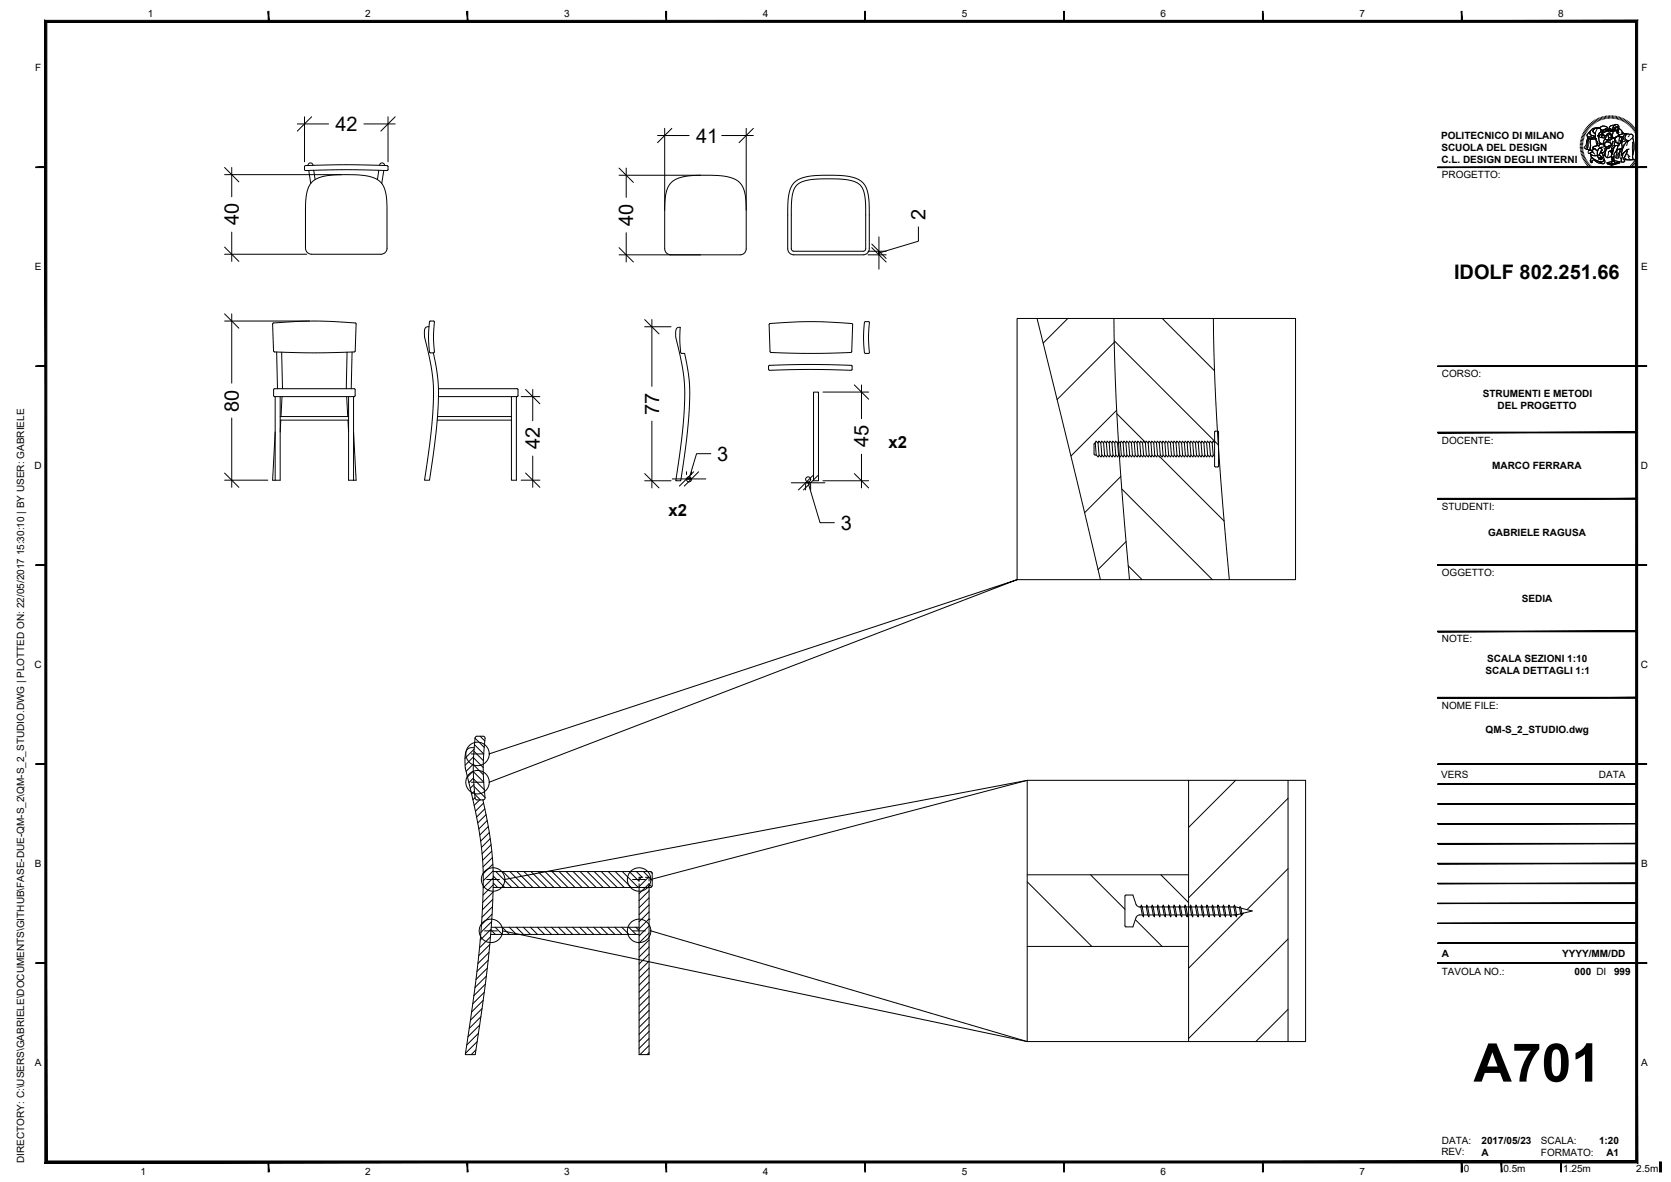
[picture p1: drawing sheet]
<svg xmlns="http://www.w3.org/2000/svg" width="420mm" height="297mm" viewBox="0 0 420 297" stroke-linecap="round" stroke-linejoin="round" font-family="sans-serif">
<!-- layer: 0 -->
<g fill="none" stroke="#000" stroke-width=".25">
<path d="M78.4 29.3l-3.6 3.6M99.4 29.3l-3.6 3.6M168.9 32.3l-3.6 3.6M189.4 32.3l-3.6 3.6M56.5 42.1l3.6 3.6M76.6 41.7a182.6 182.6 0 0 1 20.9 0l.1 .9-.3 .3a253.9 253.9 0 0 0-20.6-.1l-.1-.2zM77.4 41.6h.1M77.6 42.8l.5 3.3M78.4 45.8l.3-.3a11 11 0 0 1 7.1-1.6l4.4 .1a7.8 7.8 0 0 1 5.5 1.8l.9 1.3a17.1 17.1 0 0 1 .7 6.8v8.5a1.48 1.48 0 0 1-1.5 1.5h-17.5a1.54 1.54 0 0 1-1.5-1.5l.1-12.1a6.7 6.7 0 0 1 1.5-4.5zM78.7 41.5a.63 .63 0 0 0-.6-.6 .63 .63 0 0 0-.7 .7M78.9 42.8l.3 2.3M95.2 42.8l-.3 2.3"/>
<path d="M95.4 41.5a.63 .63 0 0 1 .7-.6 .63 .63 0 0 1 .6 .7M96.5 42.8l-.5 3.3M96.7 41.6h.1M155.7 42.2l3.6 3.6M168.7 45.9l.9-.7a15.3 15.3 0 0 1 7.8-1.2l3.1 .1a7.8 7.8 0 0 1 5.5 1.8l.7 1a14.5 14.5 0 0 1 .9 7.1v8.5a1.5 1.5 0 0 1-1.5 1.5h-17.5a1.54 1.54 0 0 1-1.5-1.5v-10.9a7.8 7.8 0 0 1 1.6-5.7zM199 54v-3.5a4.9 4.9 0 0 1 2-4.5l.4-.2a24.6 24.6 0 0 1 10-.8l1.6 .2a4.4 4.4 0 0 1 4.5 4.7l.2 4.1M199 54v8.5l.3 .6h17.8l.4-.1 .2-.5v-8.5M199.7 45.9l.3-.3a11.1 11.1 0 0 1 7.1-1.6h2.5a11.1 11.1 0 0 1 7.1 1.6l.7 .9 .4 .8a17.3 17.3 0 0 1 .8 6.7v8.5a1.5 1.5 0 0 1-1.5 1.5h-17.5a1.51 1.51 0 0 1-1.5-1.5v-10.9a8 8 0 0 1 1.6-5.7zM56.5 62.1l3.6 3.6M56.5 78.9l3.6 3.6M155.7 62.2l3.6 3.6M219.2 61.3l3.6 3.6"/>
<path d="M219.2 62.2l3.6 3.6M68.5 81.4l.4 7a164.4 164.4 0 0 0 20.3 0l.3-7M68.6 81.4l.2-.2 2.5-.2 7.7-.3 7.7 .3 2.6 .2 .3 .2M68.9 97.7h20.1l.3 .2v1.5l-.3 .3h-20l-.2-.3zM69.2 99.7v21M69.6 88.5l.2 9.2M70.4 99.7v21h-1.9l.7-12.1M70.8 88.5l.2 9.2M70.9 99.7l-.2 5M87.2 99.7l.2 5M87.3 88.5l-.2 9.2M87.6 99.7v21h1.9l-.6-12.1"/>
<path d="M88.5 88.5l-.2 9.2M88.9 99.7v21M106.8 84.7a51.4 51.4 0 0 1 1.7 22.5l-1.7 13.5h1.2a119.4 119.4 0 0 0 2.2-24.1l-.5-4-.7-3.9M106.8 84.6v.1M107.9 82.1a1.09 1.09 0 0 0-1.2 1.5l.1 1.1M108.1 80.7h.9l.2 .3a30.8 30.8 0 0 0 0 7.5l-.2 .2-.9-.1a24.8 24.8 0 0 1 0-7.9zM110.2 97.7h19.8l.2 .2 .1 1.5-.3 .3h-19.8M128.6 99.7v21h1.2v-21M132.2 97.9l3.5 3.6M162.1 80.3l3.6 3.6M169.9 84.8v-1.3a1.01 1.01 0 0 1 1.1-1.2 24.8 24.8 0 0 0 .2 6.5h1M169.9 84.8a51.6 51.6 0 0 1 1.8 22.5l-1.8 13.5h1.3a120.9 120.9 0 0 0 2.2-24l-.3-3-1-5"/>
<path d="M193.4 81.5l.2-.2 9-.5 3.9 .1 7.7 .4 .2 .3-.3 6.9a170 170 0 0 1-20.4 0l-.3-6.9M193.5 91.8a237 237 0 0 1 20.5 0M193.5 91.8l-.3 .3 .1 .8 .2 .1M204.6 98.5h1.2v22.3h-1.2zM214 91.8l.3 .3v.7l-.3 .2a242 242 0 0 0-20.5 .1M214.8 96.7l3.6 3.6M217.4 80.9l1-.1 .2 .3a31.6 31.6 0 0 0 0 7.5l-.2 .2h-1a24.8 24.8 0 0 1 0-7.9zM260.8 80l10 41 5.9 24.7M280.1 80a753.4 753.4 0 0 0 3.9 65.7M305.1 80a774.9 774.9 0 0 0 4 65.7M56.5 118.9l3.6 3.6M70.4 104.7h17.2"/>
<path d="M70.4 105.6h17.2M70.6 105.6l-.2 2.9M87.5 105.6l.1 2.9M109.9 105.6h18.7M110 104.7h18.6M132.2 118.9l3.5 3.6M162.1 119l3.6 3.6M174.4 118.6l-3.6 3.6M175.7 118.6l-3.6 3.6M204.4 119.5l-3.6 3.6M205.6 119.5l-3.6 3.6M214.8 119l3.6 3.6"/>
<path d="M119.2 187.9a1.84 1.84 0 0 0-2.2 2.1v3.1a141.9 141.9 0 0 1 4.1 20 122.5 122.5 0 0 1-.7 27.2l-1.1 9-2.3 15.7h2.5a447.8 447.8 0 0 0 3.5-26 120.6 120.6 0 0 0 .5-26.1l-.9-5.9-1.2-6M119.5 185.5l-.5 7.5 .5 7.6 .5 .4h1.5M119.5 185.5l.4-.5h1.6l.4 .4a65.4 65.4 0 0 0 0 15.3l-.4 .3M298.9 196.1v65.6M323.9 196.1v65.6M124 219h39.5l.4 .3 .1 .2v3l-.2 .5h-.3h-39.5M258.3 219.8h40.6M123.4 234.8h37.3M123.5 233h37.2M160.7 223v42h2.5v-42M163.2 231h.1M258.3 237.8h40.6"/>
<circle cx="173.2" cy="120.5" r=".63"/>
<circle cx="203.2" cy="120.5" r=".63"/>
</g>
<!-- layer: A-FURN -->
<g fill="none" stroke="#000" stroke-width=".25">
<path d="M268.5 80l-6.2 6.2M280.2 86l-14.4 14.4M280.2 85.6l26.1 26.2M292.2 80l13.2 13.2M280.8 103.1l-11.5 11.5M280.8 104l7.3 7.2M281.8 119.7l-9.1 9.1M291.6 114.7l16.2 16.2M282.1 122.9l22.7 22.8M283.1 136.1l-7 7M283.7 142.2l3.5 3.5M119 192l-1.8 1.8"/>
<path d="M119 193.8l-1.5 1.5M119 193.9l2.6 2.6M119 192.2l2.5 2.5M119.1 195.5l-1.2 1.2M119.1 195.7l2.7 2.7M119.1 190.4l2.4 2.5M119.1 190.2l-2.1 2.1M119.2 188.8l2.3 2.3M119.2 197.2l-1 .9M119.2 197.6l2.7 2.8M119.2 188.3l-2.3 2.3M119.3 198.8l-.7 .7"/>
<path d="M119.3 187.1l2.3 2.4M119.4 199.6l1.4 1.4M119.5 185.5l2.2 2.3M120.7 185l1.2 1.2M310.7 196.1l-11.8 11.8M119.4 200.4l-.5 .6M120.6 201l-1.4 1.4M121.6 201.8l-2.1 2.1M121.9 203.3l-2.1 2M122.2 204.7l-2.1 2.1M122.5 206.2l-2.1 2.1M122.8 207.7l-2.2 2.1"/>
<path d="M123 209.2l-2.1 2.2M123.3 210.7l-2.2 2.3M123.5 212.3l-2.3 2.3M123.7 213.9l-2.3 2.3M123.8 215.5l-2.3 2.4M123.9 217.2l-2.4 2.4M124 218.9l-2.5 2.4M124.7 219l4 4M126.4 219l4 4M128.2 219l4 4M130 219l4 4M131.7 219l4 4"/>
<path d="M133.5 219l4 4M135.3 219l4 4M137 219l4 4M138.8 219l4 4M140.6 219l4 4M142.3 219l4 4M144.1 219l4 4M145.9 219l4 4M147.6 219l4 4M149.4 219l4 4M151.2 219l4 4M152.9 219l4 4"/>
<path d="M154.7 219l4 4M156.5 219l4 4M158.2 219l2.5 2.5M160 219l1.5 1.5M161.8 219l2.2 2.2M163.6 219l.4 .5M274.2 219.8l8.7 8.7M291.9 219.8l7 7M323.9 200.6l-25 25M323.9 218.3l-10.4 10.3M123 239.3l-2.8 2.8M123.1 237.4l-2.7 2.8"/>
<path d="M123.3 235.4l-2.7 2.8M123.5 233.7l1.1 1.1M123.5 233.5l-2.7 2.7M123.6 231.6l-2.7 2.7M123.7 229.7l-2.6 2.7M123.8 227.9l-2.6 2.6M123.9 226l-2.6 2.6M124 224.2l-2.6 2.6M124 222.4l-2.5 2.5M124 221.9l1.1 1.1M124 220.1l2.9 2.9M124 220.6l-2.5 2.5"/>
<path d="M124.5 233l1.8 1.8M126.3 233l1.8 1.8M128.1 233l1.8 1.8M129.8 233l1.8 1.8M131.6 233l1.8 1.8M133.4 233l1.8 1.8M135.1 233l1.8 1.8M136.9 233l1.8 1.8M138.7 233l1.8 1.8M140.4 233l1.8 1.8M142.2 233l1.8 1.8M144 233l1.8 1.8"/>
<path d="M145.7 233l1.8 1.8M147.5 233l1.8 1.8M149.3 233l1.8 1.8M151 233l1.8 1.8M152.8 233l1.8 1.8M154.6 233l1.8 1.8M156.3 233l1.8 1.8M158.1 233l1.8 1.8M159.9 233l.8 .8M161.3 220.5l-.6 .5M163.1 220.5l-2.4 2.3M163.2 222.1l-2.5 2.5"/>
<path d="M163.2 223.8l-2.5 2.5M163.2 225.6l-2.5 2.5M163.2 227.4l-2.5 2.5M163.2 229.2l-2.5 2.4M163.2 230.9l-2.5 2.5M163.2 232.7l-2.5 2.5M163.2 234.5l-2.5 2.5M163.2 236.2l-2.5 2.5M163.2 238l-2.5 2.5M163.2 239.8l-2.5 2.5M163.2 222.2l.7 .7M258.3 221.6l16.2 16.2"/>
<path d="M285.5 231.1l6.7 6.7M312.2 230l-13.3 13.3M312.7 229.5l-.5 .4M323.9 236l-25 25M120.3 259.7l-2.9 2.9M120.6 257.6l-2.9 2.9M120.9 255.5l-2.9 3M121.2 253.5l-2.9 2.9M121.5 251.4l-2.9 2.9M121.8 249.4l-2.9 2.9M122 247.3l-2.8 2.9M122.3 245.3l-2.9 2.9"/>
<path d="M122.5 243.3l-2.8 2.8M122.8 241.3l-2.9 2.8M163.2 241.5l-2.5 2.5M163.2 243.3l-2.5 2.5M163.2 245.1l-2.5 2.5M163.2 246.8l-2.5 2.5M163.2 248.6l-2.5 2.5M163.2 250.4l-2.5 2.5M163.2 252.1l-2.5 2.5M163.2 253.9l-2.5 2.5M163.2 255.7l-2.5 2.5M163.2 257.4l-2.5 2.5"/>
<path d="M163.2 259.2l-2.5 2.5M323.9 253.7l-8.1 8M119.7 263.8l-1.2 1.2M120 261.8l-3 2.9M163.2 261l-2.5 2.5M163.2 262.7l-2.3 2.3M163.2 264.5l-.5 .5"/>
</g>
<!-- layer: Livello 1 -->
<g fill="none" stroke="#000" stroke-width=".25">
<path d="M74.8 31.1h7.8M76.6 29.3v11.4M91.5 31.1h7.9M97.6 29.3v11.4M165.3 34.1h8M167.1 32.3v20.5M181.5 34.1h7.9M187.6 32.3v20.5M56.5 43.9h29.4M58.3 42.1v7.3M58.3 58.3v7.4M155.7 44h20.5"/>
<path d="M157.5 42.2v7.4M157.5 58.5v7.3M221 59.5v3.6M230.9 57v3.6l-9.9 3M56.5 63.9h20.6M58.3 78.9v17.4M155.7 64h20.5M218.3 64h4.5M218.3 63.1h4.5M221 63.1v.9v-.9M221 64v3.6M56.5 80.7h21.3"/>
<path d="M131 99.7h4.7M133.9 97.9v7.8M162.1 82.1h6.6M163.9 80.3v16.8M206.9 98.5h11.5M216.6 96.7v8.5M58.3 105.1v17.4M133.9 114.6v7.9M163.9 105.8v16.8M172.6 118.6v.7M173.9 118.6v.7M178.7 114h-3.6l-1.9 6.4"/>
<path d="M216.6 114.1v8.5M56.5 120.7h10.8M131 120.7h4.7M162.1 120.8h6.6M169 120.4h3.6M172.6 120.4h1.3h-1.3M173.9 120.4h3.6M199 121.3h3.6M202.6 121.7v1.4M203.2 121.3l3 10h3.6M203.8 121.3h-1.2h1.2M203.8 121.7v1.4"/>
<path d="M203.8 121.3h3.6M206.9 120.8h11.5M160.7 222.1v.9M161.6 220.5h-.9v.9M162.3 220.5h.9v.9M163.2 222.1v.9"/>
</g>
<!-- layer: Viti -->
<g fill="none" stroke="#000" stroke-width=".25">
<path d="M275.4 111.3l-.3 .3v2.5l.1 .2 .4 .1M276.1 111.3l-.5-.5-.2 .5 .2 3.1 .5 .5 .2-.5M276.8 111.3l-.5-.5-.2 .5 .2 3.1 .5 .5 .2-.5M277.5 111.3l-.5-.5-.2 .5 .2 3.1 .5 .5 .2-.5M278.2 111.3l-.5-.5-.2 .5 .2 3.1 .5 .5 .2-.5M278.9 111.3l-.5-.5-.2 .5 .2 3.1 .5 .5 .2-.5M279.6 111.3l-.5-.5-.2 .5 .2 3.1 .5 .5 .2-.5M280.3 111.3l-.5-.5-.2 .5 .2 3.1 .5 .5 .3-.5M281 111.3l-.5-.5-.2 .5 .3 3.1 .4 .5 .2-.5M281.7 111.3l-.5-.5-.2 .5 .2 3.1 .5 .5 .2-.5M282.4 111.3l-.5-.5-.2 .5 .2 3.1 .5 .5 .2-.5M283.1 111.3l-.5-.5-.2 .5 .2 3.1 .5 .5 .2-.5"/>
<path d="M283.8 111.3l-.5-.5-.2 .5 .2 3.1 .5 .5 .2-.5M284.5 111.3l-.5-.5-.2 .5 .2 3.1 .6 .5 .1-.5M285.2 111.3l-.5-.5-.2 .5 .2 3.1 .5 .5 .3-.5M285.9 111.3l-.5-.5-.2 .5 .3 3.1 .4 .5 .2-.5M286.6 111.3l-.5-.5-.2 .5 .2 3.1 .5 .5 .2-.5M287.3 111.3l-.5-.5-.2 .5 .2 3.1 .5 .5 .2-.5M288 111.3l-.5-.5-.2 .5 .2 3.1 .5 .5 .2-.5M288.7 111.3l-.5-.5-.2 .5 .2 3.1 .5 .5 .2-.5M289.4 111.3l-.5-.5-.2 .5 .2 3.1 .6 .5 .1-.5M290.1 111.3l-.5-.5-.2 .5 .2 3.1 .5 .5 .3-.5M290.8 111.3l-.5-.5-.2 .5 .3 3.1 .4 .5 .2-.5M291.5 111.3l-.5-.5-.2 .5 .2 3.1 .5 .5 .2-.5"/>
<path d="M292.2 111.3l-.5-.5-.2 .5 .2 3.1 .5 .5 .2-.5M292.9 111.3l-.5-.5-.2 .5 .2 3.1 .5 .5 .2-.5M293.6 111.3l-.5-.5-.2 .5 .2 3.1 .5 .5 .2-.5M294.3 111.3l-.5-.5-.2 .5 .2 3.1 .6 .5 .2-.5M295 111.3l-.5-.5-.2 .5 .3 3.1 .4 .5 .3-.5M295.7 111.3l-.5-.5-.2 .5 .3 3.1 .4 .5 .2-.5M296.4 111.3l-.5-.5-.2 .5 .2 3.1 .5 .5 .2-.5M297.1 111.3l-.5-.5-.2 .5 .2 3.1 .5 .5 .2-.5M297.8 111.3l-.5-.5-.2 .5 .2 3.1 .5 .5 .2-.5M298.5 111.3l-.5-.5-.2 .5 .2 3.1 .6 .5 .1-.5M299.2 111.3l-.5-.5-.2 .5 .2 3.1 .6 .5 .2-.5M299.9 111.3l-.5-.5-.2 .5 .3 3.1 .4 .5 .3-.5"/>
<path d="M300.6 111.3l-.5-.5-.2 .5 .3 3.1 .4 .5 .2-.5M301.3 111.3l-.5-.5-.2 .5 .2 3.1 .5 .5 .2-.5M302 111.3l-.5-.5-.2 .5 .2 3.1 .5 .5 .2-.5M302.7 111.3l-.5-.5-.2 .5 .2 3.1 .5 .5 .2-.5M303.4 111.3l-.5-.5-.2 .5 .2 3.1 .6 .5 .2-.5M304.1 111.3l-.5-.5-.2 .5 .3 3.1 .5 .5 .2-.5M304.8 111.3l-.5-.5-.2 .5 .3 3.1 .4 .5 .3-.5M305.4 111.3l-.4-.5-.2 .5 .3 3.1 .3 .3M305.4 108.6v8.5M305.4 108.5l.2-.1h.6l.2 .2v8.5l-.2 .2h-.6l-.2-.2M118.5 189.5h3.1M118.5 196.6h3.1"/>
<path d="M121.8 233.9h3.2M122.4 221h3.2M159.1 221h3.2M159.1 233.9h3.2M286.9 227.9h-.6l-.5-.3-.9-2.7-2 .1v7.8l2 .1 .9-2.6a1.41 1.41 0 0 1 1.4-.4M287 227.4l.2 .5 .3 2.5-.3-.5-.3-2zM287.2 227.9h1M287.6 229.9h1M288.3 227.4l.3 .5 .3 2.5-.3-.5-.4-2zM288.6 227.9h1M288.9 229.9h1.1M289.7 227.4l.3 .5 .3 2.5-.3-.5-.4-2z"/>
<path d="M290 227.9h1M290.3 229.9h1M291.1 227.4l.2 .5 .3 2.5-.3-.5-.3-2zM291.3 227.9h1.1M291.7 229.9h1M292.5 227.4l.2 .5 .3 2.5-.3-.5-.3-2zM292.7 227.9h1M293.1 229.9h1M293.8 227.4l.3 .5 .3 2.5-.3-.5-.4-2zM294.1 227.9h1M294.4 229.9h1.1M295.2 227.4l.3 .5 .3 2.5-.3-.5-.4-2z"/>
<path d="M295.5 227.9h1M295.8 229.9h1M296.6 227.4l.6 2.5-.1 .5-.3-.5-.3-2zM296.8 227.9h1.1M297.2 229.9h1M298 227.4l.6 2.5-.1 .5-.3-.5-.3-2zM298.2 227.9h1.1M298.6 229.9h1M299.4 227.4l.2 .5 .3 2.5-.3-.5-.3-2zM299.6 227.9h1M299.9 229.9h1.1M300.7 227.4l.3 .5 .3 2.5-.3-.5-.4-2z"/>
<path d="M301 227.9h1M301.3 229.9h1.1M302.1 227.4l.3 .5 .2 2.5-.2-.5-.4-2zM302.4 227.9h1M302.7 229.9h1M303.5 227.4l.2 .5 .3 2.5-.3-.5-.3-2zM303.7 227.9h1.1M304.1 229.9h1M304.9 227.4l.2 .5 .3 2.5-.3-.5-.3-2zM305.1 227.9h1M305.5 229.9h1M306.2 227.4l.3 .5 .3 2.5-.3-.5-.4-2z"/>
<path d="M306.5 227.9h1M306.8 229.9h1.1M307.6 227.4l.3 .5 .3 2.5-.3-.5-.4-2zM307.9 227.9h1M308.2 229.9h1M309 227.4l.2 .5 .3 2.5-.3-.5-.3-2zM309.2 227.9h1.1M310.4 227.4l.2 .5 .3 2.5-.3-.5-.3-2zM310.6 227.9l1.1 .2M311.8 227.8l.5 1.8-.1 .5-.3-.5-.2-1.5zM311.9 229.6l-2.3 .3M312 228.2l2.9 .7-2.6 .7"/>
</g>
<!-- layer: lc -->
<g fill="none" stroke="#000" stroke-width=".25">
<path d="M255.7 80h70.1v65.7h-70.1zM123 189.5l132.8-43.8-132.8 50.9M258.3 196.1h70v65.6h-70zM258.3 196.1l-94.7 24.9M258.3 196.1l-131.4 24.9M126.4 233.9l131.9 27.8-94.7-27.8"/>
<circle cx="120.1" cy="196.6" r="2.95"/>
<circle cx="120.1" cy="189.5" r="2.95"/>
<circle cx="123.4" cy="233.9" r="2.95"/>
<circle cx="124" cy="221" r="2.95"/>
<circle cx="160.7" cy="233.9" r="2.95"/>
<circle cx="160.7" cy="221" r="2.95"/>
</g>
<!-- layer: G-ANNO-LOGO -->
<g fill="none" stroke="#000" stroke-width=".25">
<path d="M397.3 36.7h.7M397.3 36.3l.7 .1M397.3 36h.7M397.4 35.6l.6 .1M397.4 35.3l.7 .1M397.5 34.9l.7 .2M397.6 34.6l.6 .2M397.7 34.2l.6 .3M397.8 33.9l.7 .3M398 33.6l.6 .3M398 37l-.7 .1M398 37.3l-.7 .1"/>
<path d="M398 37.7l-.6 .1M398.1 38l-.7 .1M398.1 33.3l.6 .3M398.2 38.3l-.7 .2M398.2 38.6l-.6 .2M398.3 32.9l.6 .4M398.3 38.9l-.6 .2M398.4 39.2l-.6 .3M398.5 32.6l.6 .4M398.6 39.5l-.6 .3M398.7 32.3l.5 .4M398.7 39.8l-.6 .3"/>
<path d="M398.9 32l.5 .5M398.9 35.5h.1M398.9 35.5l-.1 .8-.5 .8 .3 .3M399.1 31.8l.5 .4M399.2 34.3l.1 .5M399.3 31.5l.5 .5M399.4 34.8l-.3 .6-.1 1.3-.4 .7 .4 .1M399.4 34.8l-.2-.2v-.3l.7 .1a.84 .84 0 0 0 1.2-.1l.1 .6M399.4 34.8l1.8 .1M399.4 34.8h.1M399.4 34.8l-.3 .1-.2 .6M399.5 37.7h.1"/>
<path d="M399.5 37.7h.3M399.5 33.3l.3-.2v.3a.81 .81 0 0 0 .9 .8l.3 .1-.1 .1a.57 .57 0 0 1-.9 0l-.5 .1a.51 .51 0 0 1-.5-.5 .51 .51 0 0 1 .4-.5zM399.6 31.2l.5 .5M399.6 34.9h.5l-.3 .6 .1 2.2h-.3l-.6-.2 .3-.7v-1.3zM399.6 34.9l-.3 .6v1.4l-.3 .6 .5 .2M399.8 33.1l-.5 .5a.44 .44 0 0 0-.3 .6 .44 .44 0 0 0 .5 .3l.6-.1a.67 .67 0 0 0 1-.1M399.8 38.4l.2 .4M399.8 38.4h.1M399.9 31l.4 .5M399.9 38.5a1.23 1.23 0 0 0 1.8 .5M399.9 32.9l.7-.6 1.2-.1a1 1 0 0 0-1.2 1l.6 .3-.1 .8-.5-.2a.75 .75 0 0 1-.8-.7zM399.9 37.7h.1"/>
<path d="M400 38.8l.6 .3 1.1-.1M400 38.8l.1 .6 .7 .6 2 .9M400 38.8l.1 .6 .5 .5 1.7 .8M400 38.8h.1M400.1 34.9l-.3 .6 .1 2.2M400.1 30.8l.5 .5M400.2 39.5l1.5 1a1.01 1.01 0 0 0 1.6-.4 .65 .65 0 0 1 .1 .9 .65 .65 0 0 1-1 0l-1.2-.5a.45 .45 0 0 0-.5-.3 .45 .45 0 0 0-.4 .4v.2l-.2 .1a.81 .81 0 0 1 0-1.2zM400.2 39.5l-.1 .1a1.02 1.02 0 0 0-.1 1.2l.1 .1a.2 .2 0 0 0 .3-.2 .2 .2 0 0 0-.2-.2 .52 .52 0 0 1 .5-.3 .52 .52 0 0 1 .4 .3l.9 .5a1.28 1.28 0 0 0 1.5-.1l-.2-.8M400.4 37.9h-.1a.51 .51 0 0 0-.7-.1 .51 .51 0 0 0 0 .8 .72 .72 0 0 1 .8-.4 .72 .72 0 0 1 .6 .5v.1M400.4 30.6l.4 .5M400.7 30.3l.4 .6M400.9 37.2l.8 .8"/>
<path d="M401 37.3l-.6 .5 .1 .4M401 37.3l.7 .7 .1-.2a.52 .52 0 0 1 .5-.6 .52 .52 0 0 1 .5 .6l-.4 .5 .4 .1M401 37.3h.1M401 37.3l-.6 .5 .1 .4-.7 .2M401 37.3l.1 .2a.73 .73 0 0 1 .5 1l.1 .5M401 30.2l.3 .5M401.2 34.9a1.14 1.14 0 0 0-1.3 .4v2.4M401.2 34.9h.1M401.2 34.9l.6 1.1v.5l-.4 .2a.6 .6 0 0 0-.8 .7l.1 .1-.3 .4-.5-.2M401.3 30l.3 .6M401.3 35.2l.3 1.4M401.6 32.5l-.4 .9v1.3l.6 1.3v.5l.3 .2 .1-.5"/>
<path d="M401.6 29.8l.3 .6M401.7 39h.1M401.7 39l.1 .4 .3 .4-.1 .2 .3-.2M401.7 39l.1-1.2a.52 .52 0 0 1 .5-.6 .52 .52 0 0 1 .5 .6l-.2 .1-.5 1.1 .8 .7-.4-.2 .2 .2M401.7 36.5l-.3 .2a.61 .61 0 0 0-.8 .7l.1 .1M401.8 34.1l.2-.4a.88 .88 0 0 0 .1-1.5l-.9-.1-.7 .2-.6 .6-.1 .5a.83 .83 0 0 0 .9 .8l.3 .1M401.8 34.1h.1M401.8 34.1l.1 .4a1.49 1.49 0 0 0 .6 1.5l.2 .2h-.5M401.8 32.2a1.01 1.01 0 0 0-1.2 1l.5 .3M401.8 32.2a1 1 0 0 0-1.2 1l.6 .3v1.4l.6 1.1v.5l.3 .2 .1-.5M401.8 32.2h.1M401.8 32.2a.76 .76 0 0 1 .8 .6 .76 .76 0 0 1-.6 .8l-.2 .5 .1 .4a1.46 1.46 0 0 0 .6 1.5l.2 .2h-.5"/>
<path d="M402 29.7l.2 .6M402.1 37.3a.46 .46 0 0 1 .7 .1 .46 .46 0 0 1-.3 .7l-.4 .9 .8 .7-.4-.2 .2 .5-.3-.4 .1 .5-.2-.3-.3 .2 .1-.3-.4-.5v-1.2zM402.1 34a.56 .56 0 0 0 .8 .6M402.2 32.2l.2-.3 .5-.2h.6l.7 .4a.22 .22 0 0 1 .1 .2 .22 .22 0 0 1-.3 .2l-.3-.2-.6 .4M402.2 32.2l.6 .5h.3M402.2 32.2h.1M402.2 32.2l.7-.5 1.1 .2a.3 .3 0 0 1 .3 .3 .3 .3 0 0 1-.4 .2l-.2-.1-.7 .4-.5-.1M402.2 36.2l-.1 .5-.4-.2-.3 .2a.6 .6 0 0 0-.8 .7l.4-.1M402.2 36.2h.1M402.2 36.2l.5-.1 .6 .3M402.3 39.8h.1M402.3 29.5l.2 .7"/>
<path d="M402.4 39.6l.1 .5-.2-.3M402.4 39.6h.1M402.4 39.6l.2 .4M402.5 38.3l.3 .1M402.5 38.3l-.4 .7 .8 .7-.4-.2 .2 .5-.3-.4 .1 .5-.2-.3-.3 .2 .1-.3-.3-.3-.1-.4-1.1 .1-.6-.3M402.5 38.3h.1M402.5 38.3l.3 .1 .4 1a.79 .79 0 0 1 0 1 .79 .79 0 0 1-.9 .3M402.5 32.5l.7 .2 .5-.4 .3 .2-.2 .6-.4 .2-.4-.2-.6 .1zM402.6 40h.1M402.6 29.4l.2 .7M402.7 39.7l-.1 .3M402.7 39.7h.1"/>
<path d="M402.7 37l-.5 .2M402.7 37h.1M402.7 36.1h.1a1.28 1.28 0 0 1 1 1.2v.5l-.4 .3M402.8 34l.9 .1-.3 .1a.38 .38 0 0 1-.4 .5 .38 .38 0 0 1-.2-.6zM402.8 33.7l-.7 .3a.59 .59 0 0 0 .8 .6 .33 .33 0 0 1-.2-.4 .33 .33 0 0 1 .4-.2M402.8 33.7h.1M402.8 33.7l.3 .3M402.8 38.4h.1M402.8 33.7l-1 .5M402.8 38.4l.4 1a.79 .79 0 0 1 0 1 .79 .79 0 0 1-.9 .3M402.9 33.7l.2 .3M402.9 33.4h.1"/>
<path d="M402.9 33.4l-.1 .3M402.9 33.5l-.1 .2M402.9 37h-.2M403 29.3l.1 .7M403 33.1l-.9 .4-.3 .7M403 33.1h.1M403 33.1l-.1 .3M403 33.1l-.3 .5M403.1 34h.1M403.1 36.7h.1M403.1 36.7l.7 .5M403.1 32.7h.1"/>
<path d="M403.2 34a.33 .33 0 0 0-.4 .3 .33 .33 0 0 0 .4 .3 .33 .33 0 0 0 .2-.4l.3-.1h-.6M403.3 37.1l.2 .5-.1 .5M403.3 36.4h.1M403.3 36.4l.6 1M403.3 29.2l.2 .7M403.3 36.1l.6-.5 .6 .1 .5 .4a.29 .29 0 0 1 .1 .4 .29 .29 0 0 1-.4 .1l-.3 .2a.47 .47 0 0 1-.5 .3 .47 .47 0 0 1-.4-.5zM403.3 39l.8 .6M403.4 38.1l-.6 .3M403.4 38.1h.1M403.5 33l.1 .1M403.6 32.6l.2 .2M403.6 34.9a1.27 1.27 0 0 0-.4 1.3"/>
<path d="M403.6 38.3l.1 1M403.7 29.2l.1 .6M403.7 32.7v.1M403.7 33l-.2 .3-.5-.2-.5 .1M403.7 33h.1M403.7 37l1.2-.4-.1 .5-.5 .2zM403.8 37.8l-.3 .9-.4 .4M403.8 37.3l-.2 1.1-.3 .5 .4 .4a.86 .86 0 0 0 1.3 .1h.2M403.9 37.4h.1M403.9 37.4l-.2 .5-.3 .2M403.9 37.1l-.1 .1M404 29.1l.1 .7"/>
<path d="M404 32.5l-.3 .5M404 32.5h.1M404.1 32.8l-.1 .1h.3a.4 .4 0 0 0 .3 .3 .4 .4 0 0 0 .4-.3l-.2-.2v.1M404.1 32.8h.1M404.1 32.8h.7M404.1 32.8l-.1 .1h.3a.39 .39 0 0 0 .3 .3 .39 .39 0 0 0 .4-.3l-.2-.2 .1 .2M404.2 33.6h.8l.4 .9a.23 .23 0 0 1 .1 .3 .23 .23 0 0 1-.4 0 .23 .23 0 0 1 .1-.3l-.2-.7a.43 .43 0 0 0-.6-.2 .43 .43 0 0 0 0 .7v.1a.43 .43 0 0 1 .2 .5 .43 .43 0 0 1-.4 .3h-.1a.38 .38 0 0 1-.5-.3 .38 .38 0 0 1 .2-.5zM404.4 33.6h.4l.4 .6a.64 .64 0 0 1-.1 .7 .64 .64 0 0 1-.7 .2zM404.4 33.5h.4l.2 .1 .4 .8a.24 .24 0 0 1 0 .4 .24 .24 0 0 1-.3-.2M404.4 33.5h.1M404.4 33.5l-.4 .3-.2 .7a.41 .41 0 0 0 .1 .7 .41 .41 0 0 0 .6-.3l-.1-.5a.47 .47 0 0 1-.1-.6 .47 .47 0 0 1 .5-.2l.3 .3M404.4 29.1v.7"/>
<path d="M404.4 32.7l.1-.3a.51 .51 0 0 1 .5 0 .51 .51 0 0 1 .3 .5l-.3 .1-.1-.3-.1 .1M404.4 32.7l.4 .1M404.4 32.7h.1M404.4 32.7l.1-.3a.52 .52 0 0 1 .5 0 .52 .52 0 0 1 .3 .5l-.3 .1M404.4 35.1h.1M404.4 37.1l.1 .1M404.5 38l-.4 1.6 1.1-.2M404.5 36.8l.2 .1M404.6 37.1h.1M404.6 36.9h.1M404.7 33.9h.1M404.7 33.8l-.2 .2"/>
<path d="M404.7 29.1v.6M404.8 32.8h.1M404.8 37.9a.2 .2 0 0 0 .3 .1 .2 .2 0 0 0 .1-.3v-.2a.25 .25 0 0 1 .2-.2 .25 .25 0 0 1 .3 .1l-.2 .9-.2 .2a.23 .23 0 0 0 0-.3 .23 .23 0 0 0-.3 0zM404.8 35.2v.7M404.9 36.6l-.2 .5a.5 .5 0 0 1-.8-.1M404.9 33.7l.3 .3-.2 .1M405.1 29.1v.6M405.1 34.2h-.1M405.2 34a.41 .41 0 0 1-.1 .6 .41 .41 0 0 1-.6-.1h-.1M405.2 34.9l-.3 .2h-.5M405.2 39.4h.1M405.3 32.9l.1-.1a.9 .9 0 0 1-.1 1.2l.1 .4"/>
<path d="M405.3 32.9h.1M405.3 32.9l.1-.1a1.06 1.06 0 0 1-.1 1.2M405.3 37.4h.1M405.3 37.4l-.1 .3a.2 .2 0 0 1-.1 .3 .2 .2 0 0 1-.3-.1l.2 .3a.23 .23 0 0 1 .3 0 .23 .23 0 0 1 0 .3l.2-.2-.3 1.1M405.3 38v.5l.2-.2M405.3 37.4l-.1 .3a.2 .2 0 0 1-.1 .3 .2 .2 0 0 1-.3-.1l.2 .3h.3M405.4 32.4l.1 .5M405.4 29.1v.6M405.5 37.8l-.1 .2-.1-.2M405.5 35.5l-.2 1.3M405.5 34.7l.5 .2M405.6 39.5l.2-.1 .1 1.1-.3-.6-.3 .7z"/>
<path d="M405.6 36.6h.1M405.6 36.6l-.3 .4v.4M405.7 37.3l-.4 .1M405.8 35.5l-.5 .9M405.8 29.1l-.1 .7M405.8 31.5l-.3 .7 .2 .9 .1-.1 .1-.5a.58 .58 0 0 1 .7-.7l.3 .5-.3 .4v.8l.2-.2M405.8 31.5h.1M405.8 31.5l.4-.2 .7 .2 .2 .4-.3 1.4M405.8 31.5h-.4a.67 .67 0 0 0-.7 .8l.5 .2 .1 .4M405.8 31.5l-.3 .7 .2 .9 .1-.1 .1-.5M405.8 31.5l-.3 .7 .2 .9 .1-.1 .1-.5a.62 .62 0 0 1 .8-.6l.2 .4-.3 .4v.8l.1-.2M405.8 31.5h-.5a.64 .64 0 0 0-.6 .8"/>
<path d="M405.9 32.5h.1M405.9 32.5a.4 .4 0 0 0 .3 .4 .4 .4 0 0 0 .4-.2v.8l.2-.2M405.9 32.5l.3 .4 .4-.2M406 35.1l.1-.5 .9-.4 .6 .2 .2 .5-.3 .4a.24 .24 0 0 1-.3 .2 .24 .24 0 0 1-.1-.4v-.2a.43 .43 0 0 0-.2-.6 .43 .43 0 0 0-.5 .2l-.3 .3v.6M406.1 34.6a1.29 1.29 0 0 1 1.6-.2 .67 .67 0 0 1 .4 .7 .67 .67 0 0 1-.5 .6 .7 .7 0 0 1-1.3 0l-.3-.4zM406.1 35.4v-.8l-.7-.2 .1 .3-.5 .4h-1.1l-.3-.2-.2 .3-.2 1.1 .1 .1 .6-.8 1 .3 .1 .3a.28 .28 0 0 1 .2 .3 .28 .28 0 0 1-.3 .2l-.1 .4-.4 .3-.6-.4 1-.5a.23 .23 0 0 0 .4 0 .23 .23 0 0 0-.2-.3l-.1-.3-.3-.1a.85 .85 0 0 0-1.3 .5M406.1 35.4h.1M406.1 35.4l.1 .2M406.1 32.3h.2M406.1 32l.4-.1a.3 .3 0 0 1 .3 .1 .3 .3 0 0 1 .1 .3l-.3 .4-.4 .2-.3-.4zM406.1 36.6l.8-.1-.6 1.6a1.3 1.3 0 0 0-.5 1.4h-.2l-.3 .6-.1-1zM406.1 36.6l-.9 2.6 .1 .9"/>
<path d="M406.2 32.7l.1 .1M406.2 35.6a.62 .62 0 0 0-.1 1l.9-.2 .4-.5M406.2 29.2l-.2 .6M406.2 32.3v.1M406.2 35.6h.1M406.2 35.6a.66 .66 0 0 0-.1 1l-.4 .7-.4 .1M406.2 32.6h.1M406.5 29.2l-.1 .7M406.5 37.7h.1M406.5 32.4l.2 .1M406.6 32.5h.1M406.6 37.6l.8-.1-.2 .7-.3 .6 .1 .7-.3 .2-.4-.2z"/>
<path d="M406.7 33.3h.1M406.8 33.3h.1M406.8 33.3l.2-1 .7 .5 .3 .5M406.8 33.3l.4 .6-.3 .3M406.8 33.3v.2a.49 .49 0 0 0 .3 .4 .49 .49 0 0 0 .6-.2l.5-.1-.2-.3M406.8 33.3l.4 .6M406.8 33.3h-.1M406.8 35.7l.1 .1M406.9 29.3l-.2 .7M406.9 34.2h.1M406.9 34.2l-.8 .4M406.9 36.5l-.6 1.6a1.3 1.3 0 0 0-.5 1.4"/>
<path d="M406.9 36.5h.1M407 35.7l-.3 .1M407 32.3l.7 .5 .3 .5M407 36h.1M407.2 29.4l-.2 .6M407.4 37.5h.1M407.4 37.5l-.8 .1M407.4 37.5l-.2 .7-.3 .6-.1 .4 .2 .4-.2 .1-.5-.2 .2-.9v-1M407.4 35.9l-.5 .6-.3 1.1M407.4 35.9h.1M407.4 35.9l.1-.1a.19 .19 0 0 1 .2-.3 .19 .19 0 0 1 .2 .2l-.1 .7a.68 .68 0 0 1-.3 1.1h-.1M407.5 29.5l-.2 .6"/>
<path d="M407.6 35.3l-.1 .4M407.6 34.4h.3l.2 .4M407.6 33.2l.6 .4M407.7 39h.1M407.7 39a5.8 5.8 0 0 1 1.5-3.5l.3-.1a.88 .88 0 0 1-.8-1.1 .88 .88 0 0 1 1.3-.5 .5 .5 0 0 1 .6 .2 .5 .5 0 0 1-.1 .6l.3 1a8.1 8.1 0 0 1-.3 3.7l.3 .8M407.8 37.5h-.4M407.8 38.8l-.1 .3 .2 .1M407.9 29.6l-.3 .7M407.9 35.6v1.3l-.3 .9a1.81 1.81 0 0 0-.1 2.1l.2 .2M408 33.3h.1M408.1 38.6l1.1-1-.6 1.6a1.28 1.28 0 0 0-.1 1.4l-.1 .1a.46 .46 0 0 1-.7 0 .46 .46 0 0 1 .1-.7zM408.1 38.6h.1"/>
<path d="M408.1 34.6a1.04 1.04 0 0 1 .6-.9 1.04 1.04 0 0 1 1.1 .1 .56 .56 0 0 1 .8 .2 .56 .56 0 0 1-.3 .8l-.3 .2a1.09 1.09 0 0 1-1.9-.2M408.1 34.8l-.4 .6a.63 .63 0 0 1-.4 .6 .63 .63 0 0 1-.7-.1l-.5-.5M408.2 36.4v.5M408.2 29.8l-.3 .6M408.5 29.9l-.3 .6M408.6 35.5l-.9 .1M408.6 39.8l.6 .4M408.7 33.6a2.32 2.32 0 0 0-1.8 .6M408.7 33.6h.1M408.7 33.6l-.6 1-1.2-.4M408.8 30.1l-.3 .6M408.8 33.6a2.54 2.54 0 0 0-1.9 .6"/>
<path d="M409 38.5l.8 .9M409.1 35.5a6.7 6.7 0 0 0-1.4 3.5l1.5-1.4M409.1 33.7a.92 .92 0 0 0-.5 1 .92 .92 0 0 0 .9 .7M409.1 30.3l-.3 .6M409.2 37.6l-.3 1-.6 1.1v.4h2.5M409.2 37.6h.1M409.2 37.6l-1.5 1.4M409.2 37.6l-.6 1.6a1.28 1.28 0 0 0-.1 1.4l-.3 .1a.41 .41 0 0 1-.6 0 .41 .41 0 0 1 .1-.6l.4-1.5M409.3 35.5l-.3 1.1M409.4 39l.2 .7 .5 .5M409.4 30.5l-.4 .6M409.7 37.5l-.5 .1"/>
<path d="M409.7 34.1l-.3 .3M409.7 30.7l-.4 .5M410 30.9l-.5 .6M410.2 31.2l-.4 .5M410.5 35.7v3.3M410.5 31.4l-.5 .5M410.5 34.6a9.5 9.5 0 0 1 0 4.9l.3 .6h-2.4M410.7 31.7l-.5 .4M411 32l-.6 .4M411.1 40l.6 .3M411.2 32.3l-.6 .4M411.3 39.7l.6 .3"/>
<path d="M411.4 32.6l-.6 .3M411.4 39.4l.6 .3M411.5 39.1l.7 .2M411.6 32.9l-.6 .3M411.6 38.8l.7 .2M411.7 38.5l.7 .2M411.7 33.2l-.6 .3M411.8 38.2l.7 .1M411.8 37.8l.7 .2M411.9 37.5l.7 .1M411.9 33.5l-.6 .3M411.9 37.2h.7"/>
<path d="M411.9 36.9l.7 .1M412 33.8l-.6 .3M412.2 34.2l-.7 .2M412.3 34.5l-.7 .2M412.4 34.8l-.7 .2M412.5 35.2l-.7 .1M412.5 35.5l-.6 .1M412.6 35.9l-.7 .1M412.6 36.2l-.7 .1M412.6 36.6h-.7M398.9 40.1l-.6 .3M399 40.4l-.6 .4"/>
<path d="M399.2 40.7l-.6 .4M399.4 40.9l-.5 .4M399.6 41.2l-.5 .4M399.8 41.4l-.5 .5M400 41.7l-.4 .5M400.3 41.9l-.5 .5M400.5 42.1l-.4 .5M400.8 42.3l-.4 .6M401 42.5l-.3 .6M401.3 42.7l-.3 .6M401.6 42.8l-.3 .6M401.9 43l-.3 .6"/>
<path d="M402.2 43.1l-.3 .7M402.3 40.7h.1M402.5 43.2l-.3 .7M402.8 43.3l-.2 .7M403.1 43.4l-.2 .7M403.4 43.5l-.1 .7M403.7 43.6l-.1 .7M404.1 43.6l-.1 .7M404.1 40.9l2-.5 1.2 .3-2.1 .5zM404.1 40.9l1.1 .3v.3l-1.1-.3zM404.1 40.9h.1M404.4 43.7l-.1 .7"/>
<path d="M404.7 43.7v.7M405 43.7v.7M405.2 41.4h.1M405.2 41.2l2.1-.5v.2l-2.1 .6zM405.2 41.2v.3M405.3 40.6l.8-.2 1.2 .3-2.1 .5-1.1-.3v.3l1.1 .3 2.1-.6v-.2M405.3 40.6h.1M405.3 40.6l-1.2 .3M405.3 40.1h.1M405.3 40.1l.5-.7 .2 1.4-.4-.9-.4 1.1 .2-.9M405.3 43.7l.1 .7M405.7 43.7l.1 .6"/>
<path d="M406 43.6l.1 .7M406.3 43.6l.1 .6M406.6 43.5l.2 .7M407 43.4l.1 .7M407.3 43.3l.2 .7M407.6 43.2l.2 .6M407.9 43.1l.3 .6M408.2 42.9l.3 .6M408.4 42.8l.4 .5M408.7 42.6l.4 .6M409 42.4l.4 .6M409.3 42.2l.4 .6"/>
<path d="M409.5 42l.4 .5M409.7 41.8l.5 .5M410 41.6l.5 .4M410.2 41.3l.5 .5M410.4 41.1l.5 .4M410.6 40.8l.6 .4M410.8 40.1h.1M410.8 40.5l.6 .4M411 40.3l.5 .3"/>
</g>
<!-- layer: G-ANNO-TTLB -->
<g fill="#fff" stroke="#fff" stroke-width=".25">
<path d="M386.5 42l30.8 4.3-5.8-4.3zM386.5 42l30.8 4.3h-30.8z"/>
<path d="M411.5 27.5h5.8l-5.8 14.5zM417.3 27.5l-5.8 14.5 5.8 4.3z"/>
</g>
<path d="M386.5 42h25v-14.5h5.8v18.8h-30.8z" fill="none" stroke="#fff" stroke-width=".25"/>
<g fill="#000" stroke="#000" stroke-width=".25">
<path d="M67.4 2.9l.2 2.5v-2.5zM67.4 2.9l.2 2.5h-.2z"/>
<path d="M117.4 2.9l.2 2.5v-2.5zM117.4 2.9l.2 2.5h-.2z"/>
<path d="M167.4 2.9l.2 2.5v-2.5zM167.4 2.9l.2 2.5h-.2z"/>
<path d="M217.4 2.9l.2 2.5v-2.5zM217.4 2.9l.2 2.5h-.2z"/>
<path d="M267.4 2.9l.2 2.5v-2.5zM267.4 2.9l.2 2.5h-.2z"/>
<path d="M317.4 2.9l.2 2.5v-2.5zM317.4 2.9l.2 2.5h-.2z"/>
<path d="M367.4 2.9l.2 2.5v-2.5zM367.4 2.9l.2 2.5h-.2z"/>
<path d="M9 42.1h2.5v-.2zM9 41.9h2.5l-2.5 .2z"/>
<path d="M361.5 42.1h50v-.2zM361.5 41.9h50l-50 .2z"/>
<path d="M411.5 42.1h2.5v-.2zM411.5 41.9h2.5l-2.5 .2z"/>
<path d="M9 92.1h2.5v-.2zM9 91.9h2.5l-2.5 .2z"/>
<path d="M361.5 92.1h50v-.2zM361.5 91.9h50l-50 .2z"/>
<path d="M411.5 92.1h2.5v-.2zM411.5 91.9h2.5l-2.5 .2z"/>
<path d="M361.5 108.8h50v-.2zM361.5 108.6h50l-50 .2z"/>
<path d="M361.5 125.3v.1l50-.1zM361.5 125.4l50-.1v.1z"/>
<path d="M361.5 125.4h50v-.1zM361.5 125.3h50l-50 .1z"/>
<path d="M9 142.1h2.5v-.2zM9 141.9h2.5l-2.5 .2z"/>
<path d="M361.5 141.9v.2l50-.2zM361.5 142.1l50-.2v.2z"/>
<path d="M361.5 141.9v.2l50-.2zM361.5 142.1l50-.2v.2z"/>
<path d="M361.5 158.6v.2l50-.2zM361.5 158.8l50-.2v.2z"/>
<path d="M361.5 141.9v.2l50-.2zM361.5 142.1l50-.2v.2z"/>
<path d="M361.5 141.9v.2l50-.2zM361.5 142.1l50-.2v.2z"/>
<path d="M411.5 142.1h2.5v-.2zM411.5 141.9h2.5l-2.5 .2z"/>
<path d="M361.5 175.3v.1l50-.1zM361.5 175.4l50-.1v.1z"/>
<path d="M361.5 175.3v.1l50-.1zM361.5 175.4l50-.1v.1z"/>
<path d="M9 192.1h2.5v-.2zM9 191.9h2.5l-2.5 .2z"/>
<path d="M361.5 197h50zM361.5 197.1l50-.1z"/>
<path d="M361.5 191.9v.2l50-.2zM361.5 192.1l50-.2v.2z"/>
<path d="M411.5 192.1h2.5v-.2zM411.5 191.9h2.5l-2.5 .2z"/>
<path d="M361.5 216.9v.2l50-.2zM361.5 217.1l50-.2v.2z"/>
<path d="M361.5 212h50zM361.5 212.1l50-.1z"/>
<path d="M361.5 206.9v.2l50-.2zM361.5 207.1l50-.2v.2z"/>
<path d="M361.5 202h50zM361.5 202.1l50-.1z"/>
<path d="M361.5 237h50zM361.5 237.1l50-.1z"/>
<path d="M361.5 232h50zM361.5 232.1l50-.1z"/>
<path d="M361.5 226.9h50zM361.5 227.1l50-.2z"/>
<path d="M361.5 222h50zM361.5 222.1l50-.1z"/>
<path d="M9 242.1h2.5v-.2zM9 241.9h2.5l-2.5 .2z"/>
<path d="M361.5 241.9v.2l50-.2zM361.5 242.1l50-.2v.2z"/>
<path d="M361.5 241.9v.2l50-.2zM361.5 242.1l50-.2v.2z"/>
<path d="M411.5 242.1h2.5v-.2zM411.5 241.9h2.5l-2.5 .2z"/>
<path d="M411.5 242.1h2.5v-.2zM411.5 241.9h2.5l-2.5 .2z"/>
<path d="M411.5 242.1h2.5v-.2zM411.5 241.9h2.5l-2.5 .2z"/>
<path d="M67.4 292l.2 2.5v-2.5zM67.4 292l.2 2.5h-.2z"/>
<path d="M117.4 292l.2 2.5v-2.5zM117.4 292l.2 2.5h-.2z"/>
<path d="M167.4 292l.2 2.5v-2.5zM167.4 292l.2 2.5h-.2z"/>
<path d="M217.4 292l.2 2.5v-2.5zM217.4 292l.2 2.5h-.2z"/>
<path d="M267.4 292l.2 2.5v-2.5zM267.4 292l.2 2.5h-.2z"/>
<path d="M317.4 292l.2 2.5v-2.5zM317.4 292l.2 2.5h-.2z"/>
<path d="M367.4 292v2.5h.2zM367.4 292h.2v2.5z"/>
<path d="M367.4 292l.2 2.5v-2.5zM367.4 292l.2 2.5h-.2z"/>
<path d="M377.4 292l.2 2.5v-2.5zM377.4 292l.2 2.5h-.2z"/>
<path d="M392.4 292l.2 2.5v-2.5zM392.4 292l.2 2.5h-.2z"/>
<path d="M411.3 5.6v286.2l.5 .5zM411.8 5.1v287.2l-.5-286.7zM11.8 5.6h399.5l.5-.5zM11.3 5.1h400.5l-400 .5zM11.3 5.1l.5 286.7v-286.2zM11.3 5.1l.5 286.7-.5 .5zM11.8 291.8l-.5 .5 400-.5zM11.3 292.3l400-.5 .5 .5z"/>
<path d="M417.3 292l.5 2.5v-2.5zM417.3 292l.5 2.5h-.5z"/>
</g>
<!-- layer: Livello 1 -->
<g fill="#fff" stroke="#fff" stroke-width=".25">
<path d="M83.5 28.4v5.5l7.1-5.5zM83.5 33.9l7.1-5.5v5.5z"/>
<path d="M55.5 50.3v7.1h5.5zM55.5 50.3h5.5v7.1z"/>
<path d="M55.5 97.2v7h5.5zM55.5 97.2h5.5v7z"/>
<path d="M131.2 106.6v7.1h5.5zM131.2 106.6h5.5v7.1z"/>
<path d="M154.7 50.5v7.1h5.5zM154.7 50.5h5.5v7.1z"/>
<path d="M174.2 31.3v5.5l6.4-5.5zM174.2 36.8l6.4-5.5v5.5z"/>
<path d="M228.2 51.9v4.2h5.4zM228.2 51.9h5.4v4.2z"/>
<path d="M213.9 106.1v7.1h5.4zM213.9 106.1h5.4v7.1z"/>
<path d="M161.2 98v6.9h5.4zM161.2 98h5.4v6.9z"/>
<path d="M179.6 111.3v5.5l4.2-5.5zM183.8 111.3v5.5h-4.2z"/>
<path d="M210.7 128.6v5.5l4.2-5.5zM214.9 128.6v5.5h-4.2z"/>
</g>
<text font-size="13.4" x="370.5" y="271.8">A701</text>
<g font-size="5">
<text x="84.4" y="32.9">42</text>
<text x="175" y="35.9">41</text>
<text x="60" y="56.6" transform="rotate(-90 60 56.6)">40</text>
<text x="159.2" y="56.7" transform="rotate(-90 159.2 56.7)">40</text>
<text x="232.7" y="55.4" transform="rotate(-90 232.7 55.4)">2</text>
<text x="365.6" y="70.2">IDOLF 802.251.66</text>
<text x="60" y="103.5" transform="rotate(-90 60 103.5)">80</text>
<text x="165.7" y="104.3" transform="rotate(-90 165.7 104.3)">77</text>
<text x="135.7" y="112.9" transform="rotate(-90 135.7 112.9)">42</text>
<text x="218.4" y="112.4" transform="rotate(-90 218.4 112.4)">45</text>
<text x="180.3" y="115.8">3</text>
<text x="211.4" y="133.1">3</text>
</g>
<g font-size="4.2">
<text x="223.4" y="112.7">x2</text>
<text x="168.1" y="129.7">x2</text>
</g>
<g font-size="2.5">
<text x="37.2" y="4.2">1</text>
<text x="91.8" y="4.2">2</text>
<text x="141.8" y="4.2">3</text>
<text x="191.8" y="4.2">4</text>
<text x="241.8" y="4.2">5</text>
<text x="291.8" y="4.2">6</text>
<text x="341.8" y="4.2">7</text>
<text x="391.8" y="4.2">8</text>
<text x="8.8" y="17.9">F</text>
<text x="412.7" y="17.9">F</text>
<text x="362.3" y="34.9">POLITECNICO DI MILANO</text>
<text x="362.4" y="41">C.L. DESIGN DEGLI INTERNI</text>
<text x="362.4" y="38">SCUOLA DEL DESIGN</text>
<text x="362.5" y="44.8">PROGETTO:</text>
<text x="8.8" y="67.9">E</text>
<text x="412.7" y="67.9">E</text>
<text x="362.5" y="94.8">CORSO:</text>
<text x="372.8" y="99.7">STRUMENTI E METODI</text>
<text x="376.6" y="102.8">DEL PROGETTO</text>
<text x="362.5" y="111.5">DOCENTE:</text>
<text x="8.7" y="117.9">D</text>
<text x="375.2" y="117.9">MARCO FERRARA</text>
<text x="412.6" y="117.9">D</text>
<text x="362.5" y="128.1">STUDENTI:</text>
<text x="374.2" y="134.6">GABRIELE RAGUSA</text>
<text x="362.5" y="144.8">OGGETTO:</text>
<text x="382.6" y="151.2">SEDIA</text>
<text x="362.5" y="161.5">NOTE:</text>
<text x="8.7" y="167.9">C</text>
<text x="374" y="166.4">SCALA SEZIONI 1:10</text>
<text x="412.6" y="167.9">C</text>
<text x="373.6" y="169.4">SCALA DETTAGLI 1:1</text>
<text x="362.5" y="178.1">NOME FILE:</text>
<text x="373.6" y="184.3">QM-S_2_STUDIO.dwg</text>
<text x="362.4" y="195.4">VERS</text>
<text x="402" y="195.4">DATA</text>
<text x="8.8" y="217.9">B</text>
<text x="412.7" y="217.9">B</text>
<text x="362.5" y="244.9">TAVOLA NO.:</text>
<text x="362.5" y="240.4">A</text>
<text x="392.8" y="240.4">YYYY/MM/DD</text>
<text x="395.9" y="244.9">000 DI</text>
<text x="405.8" y="244.9">999</text>
<text x="8.8" y="267.9">A</text>
<text x="412.7" y="267.9">A</text>
<text x="362.5" y="287.5">DATA:</text>
<text x="372.5" y="287.4">2017/05/23</text>
<text x="387.5" y="287.4">SCALA:</text>
<text x="402.1" y="287.4">1:20</text>
<text x="6.1" y="292.3" transform="rotate(-90 6.1 292.3)">DIRECTORY: C:\USERS\GABRIELE\DOCUMENTS\GITHUB\FASE-DUE-QM-S_2\QM-S_2_STUDIO.DWG | PLOTTED ON: 22/05/2017 15:30:10 | BY USER: GABRIELE</text>
<text x="362.4" y="290.4">REV:</text>
<text x="372.5" y="290.4">A</text>
<text x="387.5" y="290.4">FORMATO:</text>
<text x="403.9" y="290.4">A1</text>
<text x="35.3" y="295.4">1</text>
<text x="91.8" y="295.4">2</text>
<text x="141.8" y="295.4">3</text>
<text x="191.8" y="295.4">4</text>
<text x="241.8" y="295.4">5</text>
<text x="291.8" y="295.4">6</text>
<text x="341.8" y="295.4">7</text>
<text x="368" y="294.5">0</text>
<text x="378" y="294.5">0.5m</text>
<text x="393" y="294.5">1.25m</text>
<text x="411.4" y="294.5">2.5m</text>
</g>
</svg>
